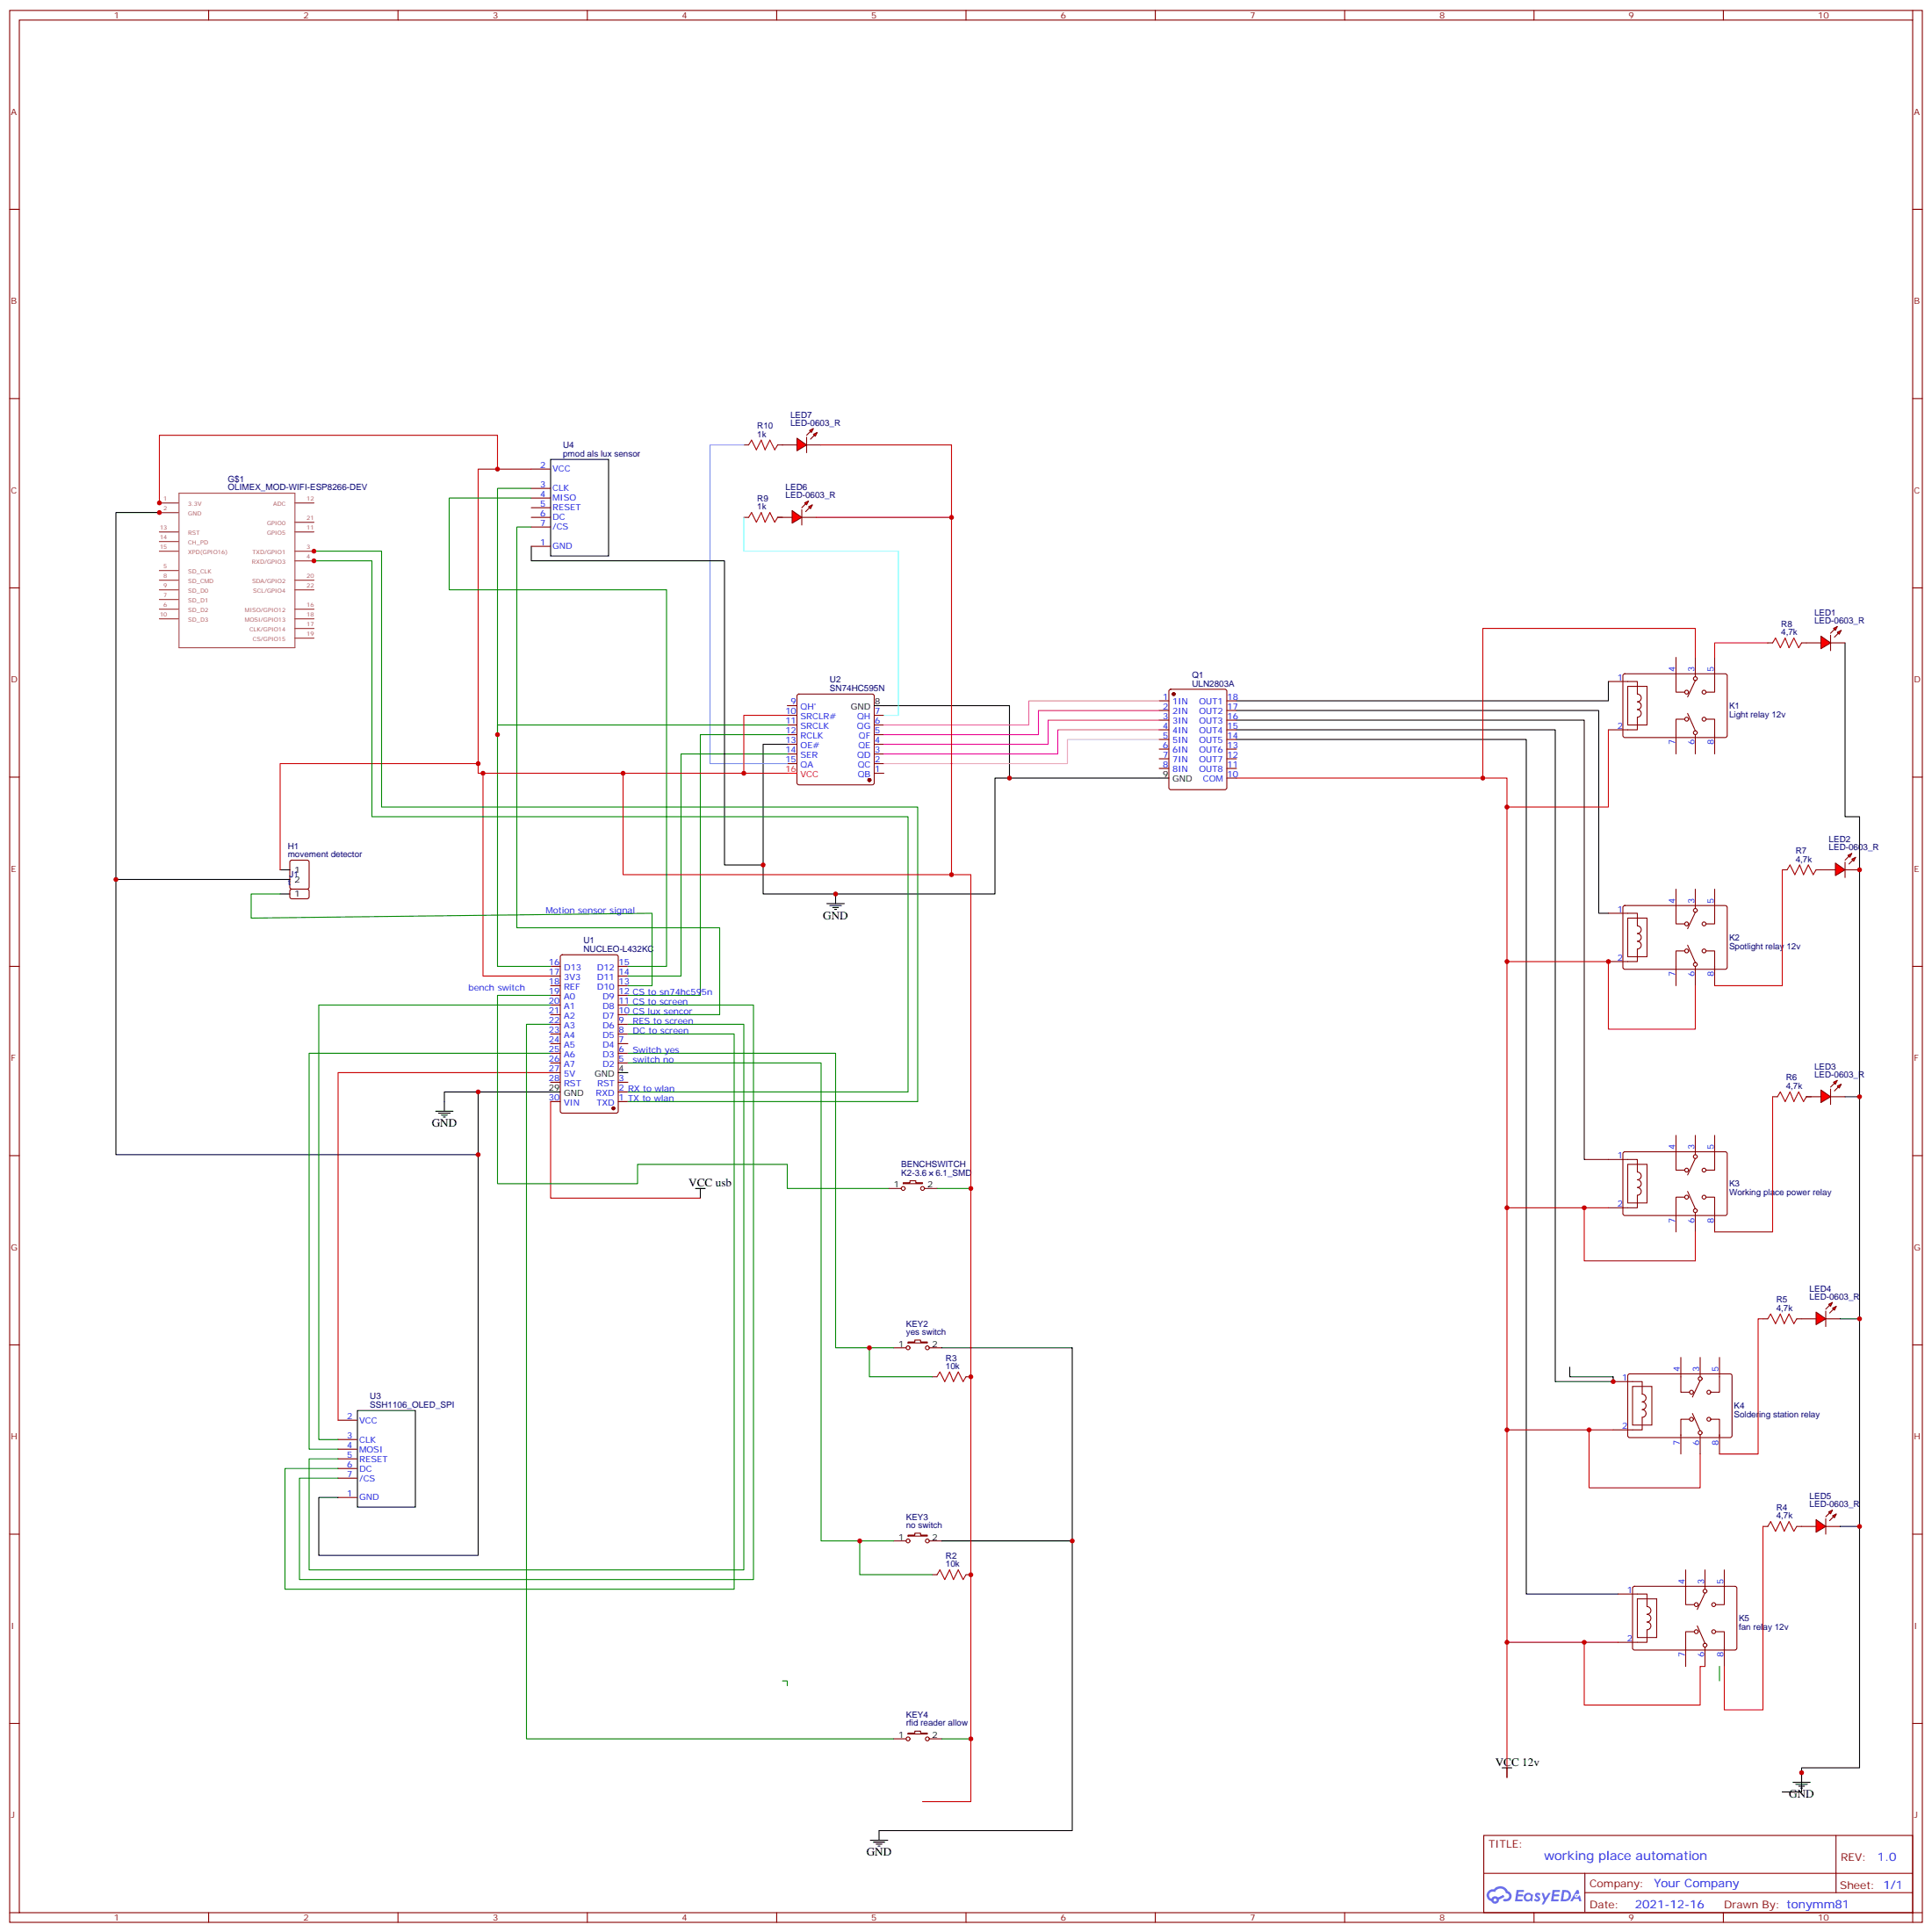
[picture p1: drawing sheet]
<svg xmlns="http://www.w3.org/2000/svg" width="706mm" height="706mm" viewBox="0 0 706 706" stroke-linecap="round" stroke-linejoin="round" font-family="sans-serif">
<g fill="none" stroke="#870000" stroke-width=".35">
<path d="M3.5 3.8h698.5v698.5h-698.5zM7.1 7.3h691.4v691.5h-691.4zM76.2 3.8v3.5M145.3 3.8v3.5M214.5 3.8v3.5M283.6 3.8v3.5M352.8 3.8v3.5M421.9 3.8v3.5M491.1 3.8v3.5M560.2 3.8v3.5M629.4 3.8v3.5M698.5 3.8v3.5"/>
<path d="M3.5 76.5h3.6M698.5 76.5h3.5M3.5 145.6h3.6M698.5 145.6h3.5M3.5 214.8h3.6M698.5 214.8h3.5M3.5 283.9h3.6M698.5 283.9h3.5M3.5 353.1h3.6M698.5 353.1h3.5M3.5 422.2h3.6M698.5 422.2h3.5"/>
<path d="M3.5 491.3h3.6M698.5 491.3h3.5M3.5 560.5h3.6M698.5 560.5h3.5M3.5 629.6h3.6M698.5 629.6h3.5M541.9 670.6h156.6v28.2h-156.6zM670.5 670.6v20.9M3.5 698.8h3.6M76.2 698.8v3.5M145.3 698.8v3.5M214.5 698.8v3.5"/>
<path d="M283.6 698.8v3.5M352.8 698.8v3.5M421.9 698.8v3.5M491.1 698.8v3.5M541.9 684.4h156.5M560.2 698.8v3.5M578.8 691.5h119.6M578.8 684.4v14.1M629.4 698.8v3.5M702 698.8h-3.5v3.5"/>
</g>
<g fill="#5487ff">
<path d="M560.9 691.7a1.22 1.22 0 0 1 1.7 .3l-.4 .6a.47 .47 0 0 0-.4-.4 .47 .47 0 0 0-.5 .2l.2 .2a1.14 1.14 0 0 1 .8 1.7 1.14 1.14 0 0 1-1.9 0l-.3-.2 .5-.5 .8 .4a.29 .29 0 0 0 .3-.2 .29 .29 0 0 0-.3-.4 1.04 1.04 0 0 1-.5-1.7z"/>
<path d="M553.9 690.5l2.6 .2-.1 .5h-1.8l-.1 .9h1.5l.3 .4-.4 .3h-1.6l-.1 1.1 1.7 .1 .2 .3-.2 .3h-2.6z"/>
<path d="M567 690.5l2.7 .2-.1 .5h-1.9l-.1 .9h1.5l.4 .3-.4 .4h-1.6l-.2 1.1 1.8 .1 .1 .3-.1 .3h-2.7z"/>
<path d="M575.8 690.5h.7l.3 1.2-.6 .4a.69 .69 0 0 0-1 .2 .69 .69 0 0 0 .4 1 .69 .69 0 0 0 .9-.6l.5-.3 .5 2.2h-.8l-.2-.8h-1.7l-.5 .8h-.9z"/>
<path d="M563 691.6h.8l.6 1.8 1.1-1.8h.8l-2.5 4.2h-.8l.9-1.6z"/>
<path d="M570.5 690.5l-.6 4.1h1.4a2.11 2.11 0 0 0 2.4-2.1 2.11 2.11 0 0 0-2.5-2zM571.3 691.2a1.43 1.43 0 0 1 1.6 1.6 1.43 1.43 0 0 1-2 1.1z"/>
<path d="M556.9 692.1a1.54 1.54 0 0 0-.1 2.2 1.54 1.54 0 0 0 2.1 .1l.6 .2 .3-2.3-.5-.2a1.49 1.49 0 0 0-2.4 0zM557.1 693.1a.95 .95 0 0 1 1.9 0 .95 .95 0 0 1-1.9 0z"/>
<path d="M543.6 690.9a2.18 2.18 0 0 0 1 3.7 1.44 1.44 0 0 0 1.7 .9 1.44 1.44 0 0 0 1.1-1.5l2-1-.4-.7-1.9 .9a1.47 1.47 0 0 0-2.5 .5 1.39 1.39 0 0 1-.6-2 1.39 1.39 0 0 1 2-.4 2.12 2.12 0 0 1 2.1-1.3 2.12 2.12 0 0 1 1.9 1.7 1.14 1.14 0 0 1 1.1 1.4 1.14 1.14 0 0 1-1.6 .7 .43 .43 0 0 0-.6 .4 .43 .43 0 0 0 .5 .5 1.98 1.98 0 0 0 2.5-1.3 1.98 1.98 0 0 0-1.3-2.5 3.1 3.1 0 0 0-5.2-.7l-.9 .1zM545.5 694.2a.54 .54 0 0 1 1 0 .54 .54 0 0 1-1 0z"/>
<circle cx="575.8" cy="692.6" r=".26"/>
</g>
<path d="M285.8 614.1h1.7v1.8" fill="none" stroke="#008700" stroke-width=".35"/>
<g fill="#870000" stroke="#870000" stroke-width=".35">
<circle cx="224" cy="404.9" r=".53"/>
<circle cx="317.5" cy="285" r=".53"/>
<circle cx="428.6" cy="253.6" r=".53"/>
</g>
<g fill="none" stroke="#870000" stroke-width=".35">
<path d="M287.5 257.8h3.5M291.3 253.8l.4-.2h26.9l.5 .2 .2 .5v31.7l-.3 .5-.4 .2h-26.9l-.5-.2-.2-.5v-31.7zM423.3 256h3.6M423.3 259.6h3.6M427.1 252l.5-.2h19.7l.7 .4v35.6l-.4 .6-20 .1-.7-.5v-35.5zM448 256h3.6M448 259.6h3.6M587.4 249h10.6v4.6a1.41 1.41 0 0 1 1.4 1.4 1.41 1.41 0 0 1-1.4 1.4 1.41 1.41 0 0 1 1.4 1.4 1.41 1.41 0 0 1-1.4 1.4 1.41 1.41 0 0 1 1.4 1.4 1.41 1.41 0 0 1-1.4 1.4v4.6h-10.6M592.9 246.4l.5-.2h36.9l.5 .7-.1 22.1-.6 .5-37-.1-.4-.7v-21.8zM612.1 240.2v12.7h3.1M619.1 240.2v7M619.1 248.6l-2.8 6"/>
<path d="M626.2 240.2v12.7h-3.2M287.5 279h3.5M287.5 275.4h3.5M287.5 271.9h3.5M287.5 268.4h3.5M287.5 264.9h3.5M287.5 261.3h3.5M319.3 279h3.5M319.3 275.4h3.5M319.3 271.9h3.5M319.3 268.4h3.5M319.3 264.9h3.5"/>
<path d="M319.3 261.3h3.5M423.3 263.1h3.6M423.3 266.6h3.6M423.3 270.2h3.6M423.3 273.7h3.6M423.3 277.2h3.6M448 263.1h3.6M448 266.6h3.6M448 270.2h3.6M448 273.7h3.6M448 277.2h3.6M612.1 268.4v7"/>
<path d="M615.2 262.7h-3.1v6M616.3 260.6l2.8 6.4M619.1 268.4v7M623 262.7h3.2v6.4M626.2 268.4v7M319.3 282.5h3.5M423.3 280.7h3.6M448 280.7h3.6M448 284.3h3.6M587.4 333.7h10.6v4.5a1.41 1.41 0 0 1 1.4 1.5 1.41 1.41 0 0 1-1.4 1.4 1.41 1.41 0 0 1 1.4 1.4 1.41 1.41 0 0 1-1.4 1.4 1.41 1.41 0 0 1 1.4 1.4 1.41 1.41 0 0 1-1.4 1.4v4.6h-10.6M592.9 331l.5-.2 36.9 .1 .5 .6-.1 22.2-.6 .4h-37l-.4-.7v-21.9zM612.1 324.8v12.7h3.1"/>
<path d="M619.1 324.8v7.1M619.1 333.3l-2.8 6M626.2 324.8v12.7h-3.2M201.1 356.6h3.5M201.1 353.1h3.5M204.8 349l.5-.2h19.8l.6 .5 .1 56.7-.5 .6-20 .1-.6-.5-.1-56.7zM225.8 356.6h3.5M225.8 353.1h3.5M612.1 353.1v7M615.2 347.4h-3.1v6M616.3 345.3l2.8 6.3M619.1 353.1v7"/>
<path d="M623 347.4h3.2v6.4M626.2 353.1v7M201.1 377.8h3.5M201.1 374.2h3.5M201.1 370.7h3.5M201.1 367.2h3.5M201.1 363.6h3.5M201.1 360.1h3.5M225.8 377.8h3.5M225.8 374.2h3.5M225.8 370.7h3.5M225.8 367.2h3.5"/>
<path d="M225.8 363.6h3.5M225.8 360.1h3.5M201.1 395.4h3.5M201.1 388.3h3.5M201.1 384.8h3.5M201.1 381.3h3.5M201.1 391.9h3.5M225.8 398.9h3.5M225.8 395.4h3.5M225.8 388.3h3.5M225.8 384.8h3.5M225.8 381.3h3.5"/>
<path d="M201.1 402.4h3.5M225.8 402.4h3.5M612.1 414.8v12.7h3.1M619.1 414.8v7.1M626.2 414.8v12.7h-3.2M324.6 434.2h4.5M329.8 432.1h2.5v-.7h2.1v.7h2.5v.3h-7.1zM337.6 434.2h4.6M587.4 423.6h10.6v4.6a1.41 1.41 0 0 1 1.4 1.4 1.41 1.41 0 0 1-1.4 1.4 1.41 1.41 0 0 1 1.4 1.4 1.41 1.41 0 0 1-1.4 1.4 1.41 1.41 0 0 1 1.4 1.5 1.41 1.41 0 0 1-1.4 1.4v4.6h-10.6M592.9 421l.5-.2h36.9l.5 .7-.1 22.1-.6 .5-37-.1-.4-.6v-21.9zM615.2 437.4h-3.1v6M616.3 435.3l2.8 6.3"/>
<path d="M619.1 423.3l-2.8 6M623 437.4h3.2v6.3M612.1 443v7.1M619.1 443v7.1M626.2 443v7.1M326.3 492.4h4.6M331.6 490.3h2.5v-.7h2.1v.7h2.5v.3h-7.1zM339.4 492.4h4.6M613.8 495.9v12.7h3.2M620.9 495.9v7.1M627.9 495.9v12.7h-3.1M589.1 504.8h10.6v4.5a1.41 1.41 0 0 1 1.4 1.5 1.41 1.41 0 0 1-1.4 1.4 1.41 1.41 0 0 1 1.4 1.4 1.41 1.41 0 0 1-1.4 1.4 1.41 1.41 0 0 1 1.4 1.4 1.41 1.41 0 0 1-1.4 1.4v4.6h-10.6"/>
<path d="M594.7 502.1l.4-.2 37 .1 .4 .6v22.2l-.7 .4-36.9-.1-.5-.6v-21.9zM617 518.5h-3.2v6M618.1 516.4l2.8 6.3M620.9 504.4l-2.8 6M624.8 518.5h3.1v6.4M613.8 524.2v7M620.9 524.2v7M627.9 524.2v7M326.3 563h4.6M331.6 560.8h2.5v-.7h2.1v.7h2.5v.4h-7.1zM339.4 563h4.6M596.4 579.7l.5-.2 37 .1 .4 .6-.1 22.2-.6 .4h-37l-.4-.7v-21.9z"/>
<path d="M615.6 573.5v12.7h3.2M622.7 573.5v7.1M629.7 573.5v12.7h-3.2M590.9 582.4h10.6v4.6a1.41 1.41 0 0 1 1.4 1.4 1.41 1.41 0 0 1-1.4 1.4 1.41 1.41 0 0 1 1.4 1.4 1.41 1.41 0 0 1-1.4 1.4 1.41 1.41 0 0 1 1.4 1.4 1.41 1.41 0 0 1-1.4 1.4v4.6h-10.6M618.8 596.1h-3.2v6M619.8 594l2.9 6.4M622.7 582l-2.9 6M626.5 596.1h3.2v6.4M615.6 601.8v7M622.7 601.8v7M629.7 601.8v7M326.3 635.3h4.6"/>
<path d="M331.6 633.2h2.5v-.7h2.1v.7h2.5v.3h-7.1zM339.4 635.3h4.6"/>
<circle cx="616" cy="252.9" r=".71"/>
<circle cx="619.1" cy="247.9" r=".71"/>
<circle cx="622.3" cy="252.9" r=".71"/>
<circle cx="616" cy="262.7" r=".71"/>
<circle cx="619.1" cy="267.7" r=".71"/>
<circle cx="622.3" cy="262.7" r=".71"/>
<circle cx="616" cy="337.5" r=".71"/>
<circle cx="619.1" cy="332.6" r=".71"/>
<circle cx="622.3" cy="337.5" r=".71"/>
<circle cx="616" cy="347.4" r=".71"/>
<circle cx="619.1" cy="352.4" r=".71"/>
<circle cx="622.3" cy="347.4" r=".71"/>
<circle cx="329.8" cy="434.2" r=".71"/>
<circle cx="336.9" cy="434.2" r=".71"/>
<circle cx="616" cy="437.4" r=".71"/>
<circle cx="616" cy="427.5" r=".71"/>
<circle cx="619.1" cy="422.6" r=".71"/>
<circle cx="622.3" cy="437.4" r=".71"/>
<circle cx="622.3" cy="427.5" r=".71"/>
<circle cx="619.1" cy="442.3" r=".71"/>
<circle cx="331.6" cy="492.4" r=".71"/>
<circle cx="338.7" cy="492.4" r=".71"/>
<circle cx="617.7" cy="518.5" r=".71"/>
<circle cx="617.7" cy="508.6" r=".71"/>
<circle cx="620.9" cy="503.7" r=".71"/>
<circle cx="624.1" cy="518.5" r=".71"/>
<circle cx="624.1" cy="508.6" r=".71"/>
<circle cx="620.9" cy="523.5" r=".71"/>
<circle cx="331.6" cy="563" r=".71"/>
<circle cx="338.7" cy="563" r=".71"/>
<circle cx="619.5" cy="586.2" r=".71"/>
<circle cx="619.5" cy="596.1" r=".71"/>
<circle cx="622.7" cy="581.3" r=".71"/>
<circle cx="625.8" cy="586.2" r=".71"/>
<circle cx="625.8" cy="596.1" r=".71"/>
<circle cx="622.7" cy="601.1" r=".71"/>
<circle cx="331.6" cy="635.3" r=".71"/>
<circle cx="338.7" cy="635.3" r=".71"/>
</g>
<path d="M319.3 257.8h3.5M423.3 284.3h3.6M201.1 398.9h3.5M225.8 391.9h3.5" fill="none" stroke="#000" stroke-width=".35"/>
<path d="M287.5 282.5h3.5" fill="none" stroke="#f00" stroke-width=".35"/>
<path d="M594.4 250.8h7.1v14.1h-7.1zM594.4 335.4h7.1v14.1h-7.1zM594.4 425.4h7.1v14.1h-7.1zM596.2 506.5h7v14.1h-7zM598 584.1h7v14.1h-7z" fill="none" stroke="#870f00" stroke-width=".35"/>
<g fill="#f00" stroke="#870000" stroke-width=".35">
<path d="M665 232.4l3.5 2.5-3.5 2.1z"/>
<path d="M668.5 232.1v5.6z"/>
</g>
<g fill="#870000" stroke="#870000" stroke-width=".35">
<path d="M668.5 231.4l1.4-1.5z"/>
<path d="M671.3 231.4l-1.4 1.4z"/>
</g>
<g fill="#f00" stroke="#870000" stroke-width=".35">
<path d="M669.6 229.6l1.4-.7-.7 1.4z"/>
<path d="M671 231l1.4-.7-.7 1.4z"/>
</g>
<path d="M659.7 234.9h5.3M668.5 234.9h5.3" fill="none" stroke="#870000" stroke-width=".35"/>
<g fill="#f00" stroke="#870000" stroke-width=".35">
<path d="M670.3 315.3l3.5 2.5-3.5 2.1z"/>
<path d="M673.8 315v5.6z"/>
</g>
<g fill="#870000" stroke="#870000" stroke-width=".35">
<path d="M675.2 312.8l-1.4 1.5z"/>
<path d="M675.2 315.7l1.4-1.4z"/>
</g>
<g fill="#f00" stroke="#870000" stroke-width=".35">
<path d="M674.9 312.5l1.4-.7-.7 1.4z"/>
<path d="M676.3 313.9l1.4-.7-.7 1.4z"/>
</g>
<path d="M665 317.8h5.3M673.8 317.8h5.3" fill="none" stroke="#870000" stroke-width=".35"/>
<g fill="#f00" stroke="#870000" stroke-width=".35">
<path d="M665 398.2l3.5 2.5-3.5 2.1z"/>
<path d="M668.5 397.9v5.6z"/>
</g>
<g fill="#870000" stroke="#870000" stroke-width=".35">
<path d="M668.5 397.2l1.4-1.5z"/>
<path d="M669.9 398.6l1.4-1.4z"/>
</g>
<g fill="#f00" stroke="#870000" stroke-width=".35">
<path d="M669.6 395.4l1.4-.7-.7 1.4z"/>
<path d="M671 396.8l1.4-.7-.7 1.4z"/>
</g>
<path d="M659.7 400.7h5.3M668.5 400.7h5.3" fill="none" stroke="#870000" stroke-width=".35"/>
<g fill="#f00" stroke="#870000" stroke-width=".35">
<path d="M663.2 479.4l3.5 2.4-3.5 2.1z"/>
<path d="M666.7 479v5.6z"/>
</g>
<g fill="#870000" stroke="#870000" stroke-width=".35">
<path d="M666.7 478.3l1.5-1.4z"/>
<path d="M668.2 479.7l1.4-1.4z"/>
</g>
<g fill="#f00" stroke="#870000" stroke-width=".35">
<path d="M667.8 476.5l1.4-.7-.7 1.4z"/>
<path d="M669.2 477.9l1.4-.7-.7 1.4z"/>
</g>
<path d="M657.9 481.8h5.3M666.7 481.8h5.3" fill="none" stroke="#870000" stroke-width=".35"/>
<g fill="#f00" stroke="#870000" stroke-width=".35">
<path d="M663.2 555.2l3.5 2.5-3.5 2.1z"/>
<path d="M666.7 554.8v5.7z"/>
</g>
<g fill="#870000" stroke="#870000" stroke-width=".35">
<path d="M666.7 554.1l1.5-1.4z"/>
<path d="M668.2 555.6l1.4-1.5z"/>
</g>
<g fill="#f00" stroke="#870000" stroke-width=".35">
<path d="M667.8 552.4l1.4-.7-.7 1.4z"/>
<path d="M669.2 553.8l1.4-.7-.7 1.4z"/>
</g>
<path d="M657.9 557.7h5.3M666.7 557.7h5.3" fill="none" stroke="#870000" stroke-width=".35"/>
<g fill="#f00" stroke="#870000" stroke-width=".35">
<path d="M289.3 186.5l3.5 2.5-3.5 2.1z"/>
<path d="M292.8 186.2v5.6z"/>
</g>
<g fill="#870000" stroke="#870000" stroke-width=".35">
<path d="M294.2 184.1l-1.4 1.4z"/>
<path d="M295.6 185.5l-1.4 1.4z"/>
</g>
<g fill="#f00" stroke="#870000" stroke-width=".35">
<path d="M293.9 183.7l1.4-.7-.7 1.4z"/>
<path d="M295.3 185.1l1.4-.7-.7 1.4z"/>
</g>
<path d="M284 189h5.3M292.8 189h5.3" fill="none" stroke="#870000" stroke-width=".35"/>
<g fill="#f00" stroke="#870000" stroke-width=".35">
<path d="M291 160.1l3.6 2.5-3.6 2.1z"/>
<path d="M294.6 159.7v5.7z"/>
</g>
<g fill="#870000" stroke="#870000" stroke-width=".35">
<path d="M294.6 159l1.4-1.4z"/>
<path d="M297.4 159l-1.4 1.4z"/>
</g>
<g fill="#f00" stroke="#870000" stroke-width=".35">
<path d="M295.6 157.3l1.4-.7-.7 1.4z"/>
<path d="M297 158.7l1.4-.7-.7 1.4z"/>
</g>
<g fill="none" stroke="#870000" stroke-width=".35">
<path d="M194 171.4h7.1M194 178.4h7.1M271.6 162.6h1.8M284 162.6h7M294.6 162.6h5.3M194 199.6h7.1M194 182h7.1M194 185.5h7.1M194 189h7.1M194 192.5h7.1M271.6 189h1.8M284 189h1.8"/>
<path d="M645.6 234.9h1.7M657.9 234.9h1.8M106.1 314.5l.4-.2h5.7l.6 .4 .1 9.4-.5 .7h-5.9l-.6-.4-.1-9.4zM650.9 317.8h1.7M663.2 317.8h1.8M106.1 325l.4-.2 6 .1 .4 .6-.1 2.4-.6 .5-5.9-.1-.5-.6v-2.2zM647.3 400.7h1.8M659.7 400.7h1.8M643.8 481.8h1.8M656.2 481.8h1.7M123.5 518.9h7M340.4 503h1.8"/>
<path d="M352.8 503h1.7M123.5 525.9h7M123.5 529.4h7M123.5 533h7M123.5 536.5h7M123.5 547.1h7M123.5 540h7M643.8 557.7h1.8M656.2 557.7h1.7M340.4 575.3h1.8M352.8 575.3h1.7"/>
</g>
<g fill="none" stroke="#000" stroke-width=".35">
<path d="M201.1 167.9h21.1v35.2h-21.1zM58.2 187.3h-15.9v234.6h132.3M194 199.6v5.3h70.6v111.1h14.1M673.8 234.9v63.5h5.3v102.3h-5.3M322.8 257.8h45.9v26.5M451.6 259.6h132.2v74.1h3.6M587.4 249v7h-135.8M287.5 271.9h-8.8v54.7h84.7v-42.3h59.9M451.6 266.6h116.4v238.2h21.1v-1.8h-15.8v-3.5M451.6 270.2h105.8v312.2h33.5M102.3 317.8h3.5M42.3 321.3h63.5"/>
<path d="M102.3 326.6h3.5M302 330.1h6.3M303 330.8h4.3M304.1 331.5h2.1M304.8 332.2h.7M305.2 326.6v3.5M174.6 398.9v169.4h-58.2v-21.2h7.1M159.1 406h6.4M160.2 406.7h4.2M161.2 407.4h2.1M161.9 408.1h.7M162.3 402.4v3.6"/>
<path d="M679.1 400.7v81.1h-7.1M254 434.2h3.5M255.8 434.2v3.5M344 492.4h47.6v176.4h-70.6v3.5M679.1 481.8v75.9h-7.1M130.5 515.3h21.2v35.3h-21.2zM679.1 557.7v88.2h-21.2v8.8h-7M344 563h47.6M548.6 645.9h3.5M550.3 645.9v3.5M654.8 651.2h6.3M655.8 651.9h4.2"/>
<path d="M656.9 652.6h2.1M657.6 653.3h.7M657.9 647.6v3.6M317.9 672.3h6.3M318.9 673h4.2M320 673.7h2.1M320.7 674.4h.7"/>
</g>
<g fill="none" stroke="#a64a4a" stroke-width=".35">
<path d="M58.2 183.7h7M58.2 187.3h7M58.2 194.3h7M58.2 197.8h7M65.4 180.2h42.3v56.4h-42.3zM107.7 183.7h7M107.7 190.8h7M107.7 194.3h7M58.2 201.4h7M58.2 211.9h7M58.2 215.5h7M58.2 208.4h7"/>
<path d="M58.2 219h7M107.7 201.4h7M107.7 204.9h7M107.7 211.9h7M107.7 215.5h7M58.2 222.5h7M58.2 226.1h7M107.7 222.5h7M107.7 226.1h7M107.7 229.6h7M107.7 233.1h7"/>
</g>
<path d="M273.4 162.6l1.1-1.8 1.7 3.5 1.8-3.5 1.4 3.5 1.8-3.5 1.7 3.5 1.1-1.7M273.4 189l1.1-1.7 1.7 3.5 1.8-3.5 1.4 3.5 1.8-3.5 1.7 3.5 1.1-1.8M647.3 234.9l1.1-1.8 1.8 3.5 1.7-3.5 1.4 3.5 1.8-3.5 1.8 3.5 1-1.7M652.6 317.8l1.1-1.8 1.8 3.5 1.7-3.5 1.4 3.5 1.8-3.5 1.8 3.5 1-1.7M649.1 400.7l1.1-1.8 1.7 3.5 1.8-3.5 1.4 3.5 1.8-3.5 1.7 3.5 1.1-1.7M645.6 481.8l1-1.7 1.8 3.5 1.8-3.5 1.4 3.5 1.7-3.5 1.8 3.5 1.1-1.8M342.2 503l1.1-1.8 1.7 3.6 1.8-3.6 1.4 3.6 1.8-3.6 1.7 3.6 1.1-1.8M645.6 557.7l1-1.8 1.8 3.5 1.8-3.5 1.4 3.5 1.7-3.5 1.8 3.5 1.1-1.7M342.2 575.3l1.1-1.8 1.7 3.6 1.8-3.6 1.4 3.6 1.8-3.6 1.7 3.6 1.1-1.8" fill="none" stroke="#a10000" stroke-width=".35"/>
<path d="M451.6 263.1h127v160.5h8.8" fill="none" stroke="#300" stroke-width=".35"/>
<g fill="none" stroke="#c00" stroke-width=".35">
<path d="M181.7 171.4v-12.4h-123.5v24.7M194 171.4h-19.4v111.1h112.9M299.9 162.6h47.6v26.4M298.1 189h49.4M347.5 189v130.5M645.6 234.9h-19.4v5.3M619.1 240.2v-10.6h-77.6v54.7M174.6 279h-72.3v38.8M287.5 261.3h-15.9v21.2M587.4 266.6v28.3h-37.1M176.4 282.5v74.1h24.7M227.5 282.5v37h127v338.7h-17.6"/>
<path d="M451.6 284.3h98.7v67M650.9 317.8v42.3h-24.7M619.1 360.1v15.9h-31.7v-24.7h-37.1v90M201.1 391.9h-77.6v127M201.1 402.4v35.3h54.7M647.3 400.7v49.4h-21.1M578.6 441.3v19.4h40.5v-10.6M587.4 441.3h-37.1v81.1M643.8 481.8h-1.7v49.4h-14.2M580.3 522.4v21.2h40.6v-12.4M589.1 522.4h-38.8v77.6M643.8 557.7v67h-14.1v-15.9"/>
<path d="M578.6 600v22.9h42.3v-14.1h1.8M590.9 600h-40.6v49.4"/>
</g>
<g fill="none" stroke="#008700" stroke-width=".35">
<path d="M194 178.4h-12.3v90M194 192.5h-5.3v146.4h74.1v31.8h-33.5M194 182h-30v33.5h79.4v137.6h-14.1M114.7 201.4h24.6v93.5h195.8v107.5h-105.8M114.7 204.9h21.1v93.5h195.8v100.5h-102.3M287.5 275.4h-38.8v81.2h-19.4M287.5 268.4h-31.7v95.2h-26.5M287.5 264.9h-105.8v88.2h19.4M102.3 326.6h-10.6v8.8l146.4-1.7v26.4h-8.8M201.1 367.2h-84.7v158.7h7.1M201.1 363.6h-19.4v68.8h51.1v-7h54.7v8.8h37.1M201.1 374.2h-8.8v261.1h134"/>
<path d="M229.3 374.2h42.3v199.3h-158.7v-40.5h10.6M229.3 367.2h45.9v209.9h-165.8v-37.1h14.1M229.3 377.8h38.8v202.8h-164v-44.1h19.4M201.1 384.8h-88.2v144.6h10.6M229.3 384.8h75.9v107.6h21.1M229.3 388.3h70.6v174.7h26.4M342.2 434.2h12.3M317.5 492.4v10.6h22.9M314 563v12.3h26.4M627.9 608.8v5.3M344 635.3h10.5"/>
</g>
<path d="M271.6 162.6h-12.3v116.4h28.2" fill="none" stroke="#6cf" stroke-width=".35"/>
<path d="M271.6 189v12.4h56.5v59.9h-5.3" fill="none" stroke="#6ff" stroke-width=".35"/>
<path d="M423.3 256h-47.6v8.9h-52.9" fill="none" stroke="#f6c" stroke-width=".35"/>
<path d="M423.3 259.6h-44.1v8.8h-56.4M423.3 263.1h-40.5v8.8h-60" fill="none" stroke="#f0c" stroke-width=".35"/>
<path d="M423.3 266.6h-37v8.8h-63.5" fill="none" stroke="#f0f" stroke-width=".35"/>
<path d="M423.3 270.2h-33.5v8.8h-67" fill="none" stroke="#f6f" stroke-width=".35"/>
<path d="M201.1 398.9h-38.8v3.5" fill="none" stroke="#003" stroke-width=".35"/>
<g fill="#c00">
<circle cx="589.1" cy="504.8" r=".88"/>
<circle cx="550.3" cy="600" r=".88"/>
<circle cx="550.3" cy="522.4" r=".88"/>
<circle cx="550.3" cy="441.3" r=".88"/>
<circle cx="550.3" cy="351.3" r=".88"/>
<circle cx="578.6" cy="441.3" r=".88"/>
<circle cx="578.6" cy="600" r=".88"/>
<circle cx="580.3" cy="522.4" r=".88"/>
<circle cx="587.4" cy="351.3" r=".88"/>
<circle cx="679.1" cy="317.8" r=".88"/>
<circle cx="679.1" cy="400.7" r=".88"/>
<circle cx="679.1" cy="481.8" r=".88"/>
<circle cx="679.1" cy="557.7" r=".88"/>
<circle cx="657.9" cy="647.6" r=".88"/>
<circle cx="368.7" cy="284.3" r=".88"/>
<circle cx="305.2" cy="326.6" r=".88"/>
<circle cx="278.7" cy="316" r=".88"/>
<circle cx="181.7" cy="268.4" r=".88"/>
<circle cx="174.6" cy="398.9" r=".88"/>
<circle cx="176.4" cy="282.5" r=".88"/>
<circle cx="174.6" cy="279" r=".88"/>
<circle cx="58.2" cy="183.7" r=".88"/>
<circle cx="181.7" cy="171.4" r=".88"/>
<circle cx="58.2" cy="187.3" r=".88"/>
<circle cx="174.6" cy="421.9" r=".88"/>
<circle cx="42.3" cy="321.3" r=".88"/>
<circle cx="114.7" cy="201.4" r=".88"/>
<circle cx="114.7" cy="204.9" r=".88"/>
<circle cx="227.5" cy="282.5" r=".88"/>
<circle cx="354.5" cy="575.3" r=".88"/>
<circle cx="354.5" cy="503" r=".88"/>
<circle cx="317.5" cy="492.4" r=".88"/>
<circle cx="314" cy="563" r=".88"/>
<circle cx="541.5" cy="284.3" r=".88"/>
<circle cx="550.3" cy="294.9" r=".88"/>
<circle cx="347.5" cy="189" r=".88"/>
<circle cx="347.5" cy="319.5" r=".88"/>
<circle cx="271.6" cy="282.5" r=".88"/>
<circle cx="391.6" cy="563" r=".88"/>
<circle cx="354.5" cy="635.3" r=".88"/>
<circle cx="354.5" cy="434.2" r=".88"/>
</g>
<text font-size="4.6" fill="#00f" x="564" y="679.6">working place automation</text>
<g font-size="4.2">
<text x="300.6" y="335.8">GND</text>
<text x="157.7" y="411.6">GND</text>
<text x="251.5" y="433.5">VCC usb</text>
<text x="546.1" y="645.2">VCC 12v</text>
<text x="653.3" y="656.8">GND</text>
<text x="316.4" y="678">GND</text>
</g>
<g font-size="4.2" fill="#00f">
<text x="685.7" y="679.8">1.0</text>
<text x="604" y="689.4">Your Company</text>
<text x="597.1" y="697.2">2021-12-16</text>
</g>
<g font-size="3.9" fill="#800">
<text x="543.6" y="675.1">TITLE:</text>
<text x="672.3" y="679.8">REV:</text>
<text x="580.5" y="689.3">Company:</text>
<text x="671.9" y="690">Sheet: 1/1</text>
<text x="580.5" y="697">Date:</text>
<text x="629.6" y="697.1">Drawn By: tonymm81</text>
</g>
<g font-size="3.2" fill="#800">
<text x="41.6" y="6.8">1</text>
<text x="110.8" y="6.8">2</text>
<text x="179.9" y="6.8">3</text>
<text x="249.1" y="6.8">4</text>
<text x="318.2" y="6.8">5</text>
<text x="387.3" y="6.8">6</text>
<text x="456.5" y="6.8">7</text>
<text x="525.6" y="6.8">8</text>
<text x="594.8" y="6.8">9</text>
<text x="663.9" y="6.8">10</text>
<text x="4.1" y="41.9">A</text>
<text x="699" y="41.9">A</text>
<text x="4.1" y="111.1">B</text>
<text x="699" y="111.1">B</text>
<text x="4.1" y="180.2">C</text>
<text x="699" y="180.2">C</text>
<text x="4.1" y="249.3">D</text>
<text x="699" y="249.3">D</text>
<text x="4.1" y="318.5">E</text>
<text x="699" y="318.5">E</text>
<text x="4.1" y="387.6">F</text>
<text x="699" y="387.6">F</text>
<text x="4.1" y="456.8">G</text>
<text x="699" y="456.8">G</text>
<text x="4.1" y="525.9">H</text>
<text x="699" y="525.9">H</text>
<text x="4.1" y="595.1">I</text>
<text x="699" y="595.1">I</text>
<text x="4.1" y="664.2">J</text>
<text x="699" y="664.2">J</text>
<text x="41.6" y="701.8">1</text>
<text x="110.8" y="701.8">2</text>
<text x="179.9" y="701.8">3</text>
<text x="249.1" y="701.8">4</text>
<text x="318.2" y="701.8">5</text>
<text x="387.3" y="701.8">6</text>
<text x="456.5" y="701.8">7</text>
<text x="525.6" y="701.8">8</text>
<text x="594.8" y="701.8">9</text>
<text x="663.9" y="701.8">10</text>
</g>
<g font-size="3.2" fill="#000080">
<text x="288.7" y="155.5">LED-0603_R</text>
<text x="288.7" y="152.6">LED7</text>
<text x="276.5" y="159.7">1k</text>
<text x="276.5" y="156.6">R10</text>
<text x="205.6" y="166.7">pmod als lux sensor</text>
<text x="205.6" y="163.6">U4</text>
<text x="83.2" y="179.1">OLIMEX_MOD-WIFI-ESP8266-DEV</text>
<text x="83.3" y="176">G$1</text>
<text x="286.9" y="179">LED6</text>
<text x="276.5" y="183.1">R9</text>
<text x="286.9" y="182">LED-0603_R</text>
<text x="276.5" y="186.2">1k</text>
<text x="662.6" y="227.8">LED-0603_R</text>
<text x="662.6" y="224.9">LED1</text>
<text x="650.5" y="232.1">4,7k</text>
<text x="650.5" y="228.9">R8</text>
<text x="303" y="249.3">U2</text>
<text x="435.3" y="250.8">ULN2803A</text>
<text x="435.3" y="247.6">Q1</text>
<text x="303" y="252.5">SN74HC595N</text>
<text x="631.5" y="262">Light relay 12v</text>
<text x="631.5" y="258.9">K1</text>
<text x="105.1" y="310.3">H1</text>
<text x="655.8" y="311.8">R7</text>
<text x="667.9" y="310.7">LED-0603_R</text>
<text x="667.9" y="307.8">LED2</text>
<text x="105.1" y="313.2">movement detector</text>
<text x="655.8" y="315">4,7k</text>
<text x="105.2" y="323.3">t</text>
<text x="105.7" y="320.4">J1</text>
<text x="213.1" y="347.8">NUCLEO-L432KC</text>
<text x="213.1" y="344.6">U1</text>
<text x="631.5" y="346.7">Spotlight relay 12v</text>
<text x="631.5" y="343.5">K2</text>
<text x="652.2" y="394.7">R6</text>
<text x="662.6" y="393.6">LED-0603_R</text>
<text x="662.6" y="390.7">LED3</text>
<text x="652.2" y="397.9">4,7k</text>
<text x="329.1" y="429.5">K2-3.6</text>
<text x="329.1" y="426.5">BENCHSWITCH</text>
<text x="341.7" y="429.5">6.1_SMD</text>
<text x="631.5" y="436.7">Working place power relay</text>
<text x="631.5" y="433.5">K3</text>
<text x="660.8" y="471.8">LED4</text>
<text x="648.7" y="479">4,7k</text>
<text x="648.7" y="475.9">R5</text>
<text x="660.8" y="474.8">LED-0603_R</text>
<text x="330.9" y="484.8">KEY2</text>
<text x="330.9" y="487.7">yes switch</text>
<text x="345.4" y="497.2">R3</text>
<text x="345.4" y="500.2">10k</text>
<text x="135.1" y="514.2">SSH1106_OLED_SPI</text>
<text x="135.1" y="511.2">U3</text>
<text x="633.2" y="514.6">K4</text>
<text x="633.2" y="517.8">Soldering station relay</text>
<text x="648.7" y="551.7">R4</text>
<text x="660.8" y="550.6">LED-0603_R</text>
<text x="660.8" y="547.7">LED5</text>
<text x="330.9" y="555.3">KEY3</text>
<text x="648.7" y="554.8">4,7k</text>
<text x="330.9" y="558.3">no switch</text>
<text x="345.4" y="569.5">R2</text>
<text x="345.4" y="572.5">10k</text>
<text x="635" y="592.2">K5</text>
<text x="635" y="595.4">fan relay 12v</text>
<text x="330.9" y="627.6">KEY4</text>
<text x="330.9" y="630.6">rfid reader allow</text>
</g>
<g font-size="3.2" fill="#00f">
<text x="197.3" y="171">2</text>
<text x="201.8" y="172.4">VCC</text>
<text x="197.3" y="178.1">3</text>
<text x="201.8" y="179.5">CLK</text>
<text x="197.3" y="181.6">4</text>
<text x="197.3" y="185.1">5</text>
<text x="201.8" y="183">MISO</text>
<text x="197.3" y="188.7">6</text>
<text x="201.8" y="186.5">RESET</text>
<text x="201.8" y="190.1">DC</text>
<text x="197.3" y="192.2">7</text>
<text x="201.8" y="193.6">/CS</text>
<text x="197.3" y="199.2">1</text>
<text x="201.8" y="200.7">GND</text>
<text x="611.7" y="245.5" transform="rotate(-90 611.7 245.5)">4</text>
<text x="618.8" y="245.5" transform="rotate(-90 618.8 245.5)">3</text>
<text x="625.8" y="245.5" transform="rotate(-90 625.8 245.5)">5</text>
<text x="590.7" y="248.6">1</text>
<text x="288.8" y="257.5">9</text>
<text x="424.7" y="255.7">1</text>
<text x="428.2" y="257.5">1IN</text>
<text x="437.9" y="257.5">OUT1</text>
<text x="448.2" y="255.7">18</text>
<text x="286.8" y="261">10</text>
<text x="292.3" y="259.2">QH'</text>
<text x="292.3" y="262.7">SRCLR#</text>
<text x="313.1" y="262.7">QH</text>
<text x="319.4" y="261">7</text>
<text x="424.7" y="259.2">2</text>
<text x="424.7" y="262.7">3</text>
<text x="428.2" y="261">2IN</text>
<text x="437.9" y="261">OUT2</text>
<text x="448.2" y="262.7">16</text>
<text x="448.2" y="259.2">17</text>
<text x="286.8" y="264.5">11</text>
<text x="286.8" y="268">12</text>
<text x="292.3" y="266.3">SRCLK</text>
<text x="292.3" y="269.8">RCLK</text>
<text x="313" y="266.3">QG</text>
<text x="313.6" y="269.8">QF</text>
<text x="319.4" y="268">5</text>
<text x="319.4" y="264.5">6</text>
<text x="424.7" y="266.3">4</text>
<text x="424.7" y="269.8">5</text>
<text x="428.2" y="264.5">3IN</text>
<text x="428.2" y="268">4IN</text>
<text x="437.9" y="268">OUT4</text>
<text x="437.9" y="264.5">OUT3</text>
<text x="448.2" y="269.8">14</text>
<text x="448.2" y="266.3">15</text>
<text x="590.7" y="266.3">2</text>
<text x="286.8" y="271.6">13</text>
<text x="286.8" y="275.1">14</text>
<text x="292.3" y="273.3">OE#</text>
<text x="313.5" y="273.3">QE</text>
<text x="319.4" y="275.1">3</text>
<text x="319.4" y="271.6">4</text>
<text x="424.7" y="273.3">6</text>
<text x="428.2" y="271.6">5IN</text>
<text x="428.2" y="275.1">6IN</text>
<text x="437.9" y="275.1">OUT6</text>
<text x="437.9" y="271.6">OUT5</text>
<text x="448.2" y="273.3">13</text>
<text x="611.7" y="272.2" transform="rotate(-90 611.7 272.2)">7</text>
<text x="618.8" y="272.2" transform="rotate(-90 618.8 272.2)">6</text>
<text x="625.8" y="272.2" transform="rotate(-90 625.8 272.2)">8</text>
<text x="286.8" y="278.6">15</text>
<text x="292.3" y="276.9">SER</text>
<text x="292.3" y="280.4">QA</text>
<text x="313" y="276.9">QD</text>
<text x="313.2" y="280.4">QC</text>
<text x="319.4" y="278.6">2</text>
<text x="424.7" y="276.9">7</text>
<text x="424.7" y="280.4">8</text>
<text x="428.2" y="278.6">7IN</text>
<text x="437.9" y="278.6">OUT7</text>
<text x="448.2" y="280.4">11</text>
<text x="448.2" y="276.9">12</text>
<text x="313.3" y="283.9">QB</text>
<text x="319.4" y="282.2">1</text>
<text x="428.2" y="282.2">8IN</text>
<text x="437.9" y="282.2">OUT8</text>
<text x="439.3" y="285.7">COM</text>
<text x="448.2" y="283.9">10</text>
<text x="199.3" y="333.7">Motion sensor signal</text>
<text x="590.7" y="333.3">1</text>
<text x="611.7" y="330.1" transform="rotate(-90 611.7 330.1)">4</text>
<text x="618.8" y="330.1" transform="rotate(-90 618.8 330.1)">3</text>
<text x="625.8" y="330.1" transform="rotate(-90 625.8 330.1)">5</text>
<text x="200.4" y="352.7">16</text>
<text x="226" y="352.7">15</text>
<text x="590.7" y="350.9">2</text>
<text x="200.4" y="356.2">17</text>
<text x="200.4" y="359.8">18</text>
<text x="205.9" y="354.5">D13</text>
<text x="205.9" y="358">3V3</text>
<text x="218" y="358">D11</text>
<text x="218" y="354.5">D12</text>
<text x="226" y="359.8">13</text>
<text x="226" y="356.2">14</text>
<text x="611.7" y="356.8" transform="rotate(-90 611.7 356.8)">7</text>
<text x="618.8" y="356.8" transform="rotate(-90 618.8 356.8)">6</text>
<text x="625.8" y="356.8" transform="rotate(-90 625.8 356.8)">8</text>
<text x="171.1" y="361.9">bench switch</text>
<text x="200.4" y="363.3">19</text>
<text x="205.9" y="361.5">REF</text>
<text x="205.9" y="365.1">A0</text>
<text x="218" y="361.5">D10</text>
<text x="220" y="365.1">D9</text>
<text x="226" y="363.3">12 CS to sn74hc595n</text>
<text x="200.4" y="366.8">20</text>
<text x="200.4" y="370.3">21</text>
<text x="205.9" y="368.6">A1</text>
<text x="220" y="368.6">D8</text>
<text x="226" y="370.3">10 CS lux sencor</text>
<text x="226" y="366.8">11 CS to screen</text>
<text x="200.4" y="373.9">22</text>
<text x="200.4" y="377.4">23</text>
<text x="205.9" y="372.1">A2</text>
<text x="205.9" y="375.6">A3</text>
<text x="220" y="375.6">D6</text>
<text x="220" y="372.1">D7</text>
<text x="226" y="377.4">8</text>
<text x="226" y="373.9">9</text>
<text x="231.1" y="377.8">DC to screen</text>
<text x="231.1" y="374.2">RES to screen</text>
<text x="200.4" y="380.9">24</text>
<text x="205.9" y="379.2">A4</text>
<text x="205.9" y="382.7">A5</text>
<text x="220" y="382.7">D4</text>
<text x="220" y="379.2">D5</text>
<text x="226" y="380.9">7</text>
<text x="200.4" y="384.5">25</text>
<text x="200.4" y="388">26</text>
<text x="205.9" y="386.2">A6</text>
<text x="205.9" y="389.7">A7</text>
<text x="220" y="389.7">D2</text>
<text x="220" y="386.2">D3</text>
<text x="226" y="388">5</text>
<text x="226" y="384.5">6</text>
<text x="231.1" y="388.3">switch no</text>
<text x="231.1" y="384.8">Switch yes</text>
<text x="200.4" y="391.5">27</text>
<text x="200.4" y="395">28</text>
<text x="205.9" y="393.3">5V</text>
<text x="226" y="395">3</text>
<text x="205.9" y="396.8">RST</text>
<text x="217.6" y="400.3">RXD</text>
<text x="218.1" y="396.8">RST</text>
<text x="226" y="398.6">2 RX to wlan</text>
<text x="200.4" y="402.1">30</text>
<text x="205.9" y="403.9">VIN</text>
<text x="217.9" y="403.9">TXD</text>
<text x="226" y="402.1">1 TX to wlan</text>
<text x="590.7" y="423.3">1</text>
<text x="611.7" y="420.1" transform="rotate(-90 611.7 420.1)">4</text>
<text x="618.8" y="420.1" transform="rotate(-90 618.8 420.1)">3</text>
<text x="625.8" y="420.1" transform="rotate(-90 625.8 420.1)">5</text>
<text x="590.7" y="440.9">2</text>
<text x="611.7" y="446.8" transform="rotate(-90 611.7 446.8)">7</text>
<text x="618.8" y="446.8" transform="rotate(-90 618.8 446.8)">6</text>
<text x="625.8" y="446.8" transform="rotate(-90 625.8 446.8)">8</text>
<text x="613.5" y="501.2" transform="rotate(-90 613.5 501.2)">4</text>
<text x="620.5" y="501.2" transform="rotate(-90 620.5 501.2)">3</text>
<text x="627.6" y="501.2" transform="rotate(-90 627.6 501.2)">5</text>
<text x="592.4" y="504.4">1</text>
<text x="126.7" y="518.5">2</text>
<text x="131.2" y="519.9">VCC</text>
<text x="126.7" y="525.6">3</text>
<text x="131.2" y="527">CLK</text>
<text x="592.4" y="522">2</text>
<text x="613.5" y="527.9" transform="rotate(-90 613.5 527.9)">7</text>
<text x="620.5" y="527.9" transform="rotate(-90 620.5 527.9)">6</text>
<text x="627.6" y="527.9" transform="rotate(-90 627.6 527.9)">8</text>
<text x="126.7" y="529.1">4</text>
<text x="126.7" y="532.6">5</text>
<text x="131.2" y="530.5">MOSI</text>
<text x="126.7" y="536.2">6</text>
<text x="126.7" y="539.7">7</text>
<text x="131.2" y="534">RESET</text>
<text x="131.2" y="537.6">DC</text>
<text x="131.2" y="541.1">/CS</text>
<text x="126.7" y="546.7">1</text>
<text x="131.2" y="548.1">GND</text>
<text x="615.2" y="578.8" transform="rotate(-90 615.2 578.8)">4</text>
<text x="622.3" y="578.8" transform="rotate(-90 622.3 578.8)">3</text>
<text x="629.4" y="578.8" transform="rotate(-90 629.4 578.8)">5</text>
<text x="594.2" y="582">1</text>
<text x="594.2" y="599.7">2</text>
<text x="615.2" y="605.5" transform="rotate(-90 615.2 605.5)">7</text>
<text x="622.3" y="605.5" transform="rotate(-90 622.3 605.5)">6</text>
<text x="629.4" y="605.5" transform="rotate(-90 629.4 605.5)">8</text>
</g>
<g font-size="3.2">
<text x="319.4" y="257.5">8</text>
<text x="310.7" y="259.2">GND</text>
<text x="424.7" y="283.9">9</text>
<text x="428.2" y="285.7">GND</text>
<text x="107.6" y="318.8">1</text>
<text x="107.6" y="322.4">2</text>
<text x="107.6" y="327.7">1</text>
<text x="217.2" y="393.3">GND</text>
<text x="226" y="391.5">4</text>
<text x="200.4" y="398.6">29</text>
<text x="205.9" y="400.3">GND</text>
<text x="326.4" y="433.8">1</text>
<text x="338.7" y="433.8">2</text>
<text x="328.2" y="492.1">1</text>
<text x="340.4" y="492.1">2</text>
<text x="328.2" y="562.6">1</text>
<text x="340.4" y="562.6">2</text>
<text x="328.2" y="634.9">1</text>
<text x="340.4" y="634.9">2</text>
</g>
<g font-size="3.2" fill="#f00">
<text x="286.8" y="282.2">16</text>
<text x="292.3" y="283.9">VCC</text>
</g>
<g font-size="2.1" fill="#a54b4b">
<text x="59.8" y="183">1</text>
<text x="68.7" y="184.8">3.3V</text>
<text x="99.8" y="184.8">ADC</text>
<text x="112" y="183">12</text>
<text x="59.8" y="186.6">2</text>
<text x="68.7" y="188.3">GND</text>
<text x="97.5" y="191.8">GPIO0</text>
<text x="112" y="190.1">21</text>
<text x="58.4" y="193.6">13</text>
<text x="58.4" y="197.1">14</text>
<text x="68.7" y="195.4">RST</text>
<text x="97.5" y="195.4">GPIO5</text>
<text x="112" y="193.6">11</text>
<text x="58.4" y="200.7">15</text>
<text x="68.7" y="198.9">CH_PD</text>
<text x="68.7" y="202.4">XPD(GPIO16)</text>
<text x="92.2" y="202.4">TXD/GPIO1</text>
<text x="112" y="200.7">3</text>
<text x="59.8" y="207.7">5</text>
<text x="68.7" y="209.5">SD_CLK</text>
<text x="92" y="205.9">RXD/GPIO3</text>
<text x="112" y="204.2">4</text>
<text x="59.8" y="211.3">8</text>
<text x="59.8" y="214.8">9</text>
<text x="68.7" y="213">SD_CMD</text>
<text x="92.1" y="213">SDA/GPIO2</text>
<text x="112" y="211.3">20</text>
<text x="112" y="214.8">22</text>
<text x="59.8" y="218.3">7</text>
<text x="59.8" y="221.8">6</text>
<text x="68.7" y="216.5">SD_D0</text>
<text x="68.7" y="220">SD_D1</text>
<text x="92.5" y="216.5">SCL/GPIO4</text>
<text x="112" y="221.8">16</text>
<text x="58.4" y="225.4">10</text>
<text x="68.7" y="223.6">SD_D2</text>
<text x="68.7" y="227.1">SD_D3</text>
<text x="89.4" y="223.6">MISO/GPIO12</text>
<text x="89.4" y="227.1">MOSI/GPIO13</text>
<text x="112" y="225.4">18</text>
<text x="91.1" y="230.6">CLK/GPIO14</text>
<text x="112" y="228.9">17</text>
<text x="112" y="232.4">19</text>
<text x="92.3" y="234.2">CS/GPIO15</text>
</g>
</svg>
